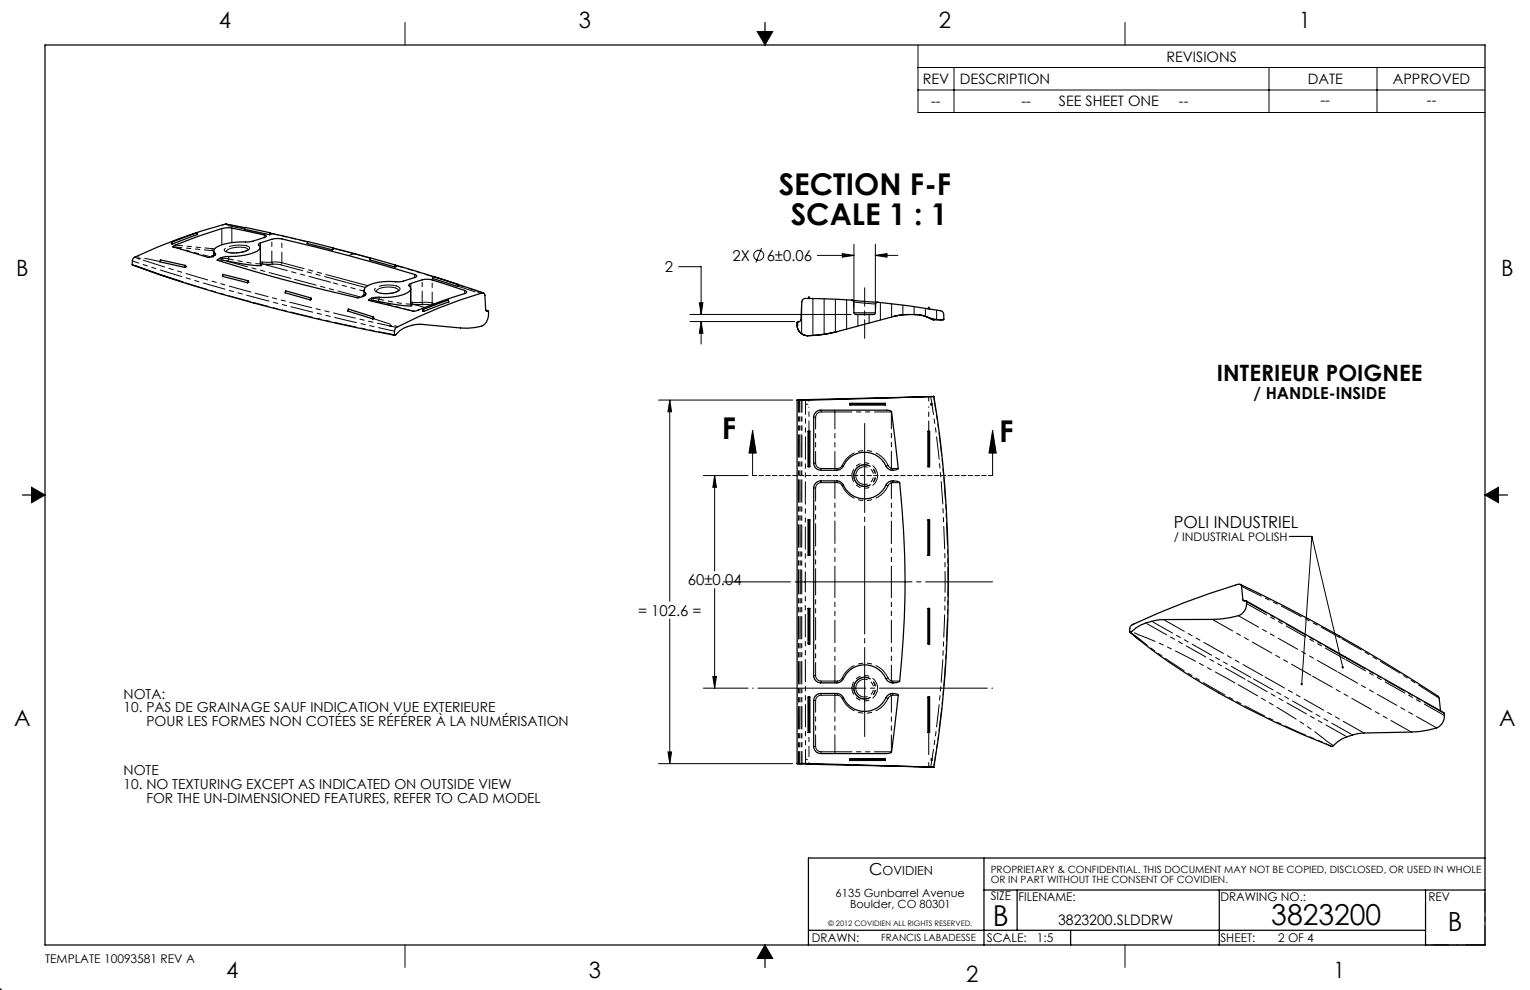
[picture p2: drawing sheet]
<svg xmlns="http://www.w3.org/2000/svg" width="432mm" height="279mm" viewBox="0 0 432 279" stroke-linecap="round" stroke-linejoin="round" font-family="sans-serif">
<g fill="none" stroke="#000" stroke-width=".28">
<path d="M114.3 6.3v6.4M213.7 8.9h4.4l-2.2 3.8zM259.1 12.7v19h160M259.1 19h160M269.2 19v12.7M317.5 6.3v6.4M358.1 19v12.7M388.6 19v12.7M259.1 25.4h160M191.5 75.3h6.4v13.4M214.9 70l-1.6 4.1M230.7 72.1h10.3"/>
<path d="M237.7 71.6l3.3 .5-3.3 .5zM241 68.9v18.1M247 72.1l3.3-.5v1zM247 68.9v18.1M247 72.1h6.4M194.7 90.7h29.6M194.7 88.7h45.5M197.4 85.4h1l-.5 3.3zM197.9 90.7v6.4M197.9 90.7l.5 3.3h-1zM226.2 86.2v8M229.4 84.3v10.4"/>
<path d="M232.6 84.3v10.1M235.8 84.5v9.2M238.9 84.6v8.3M242.1 88.7v3.3M245.3 88.7v2.5M248.5 85.4v4.9M251.6 85.7v3.8M254.8 86.1v2.7M258 86.5v2.3M261.2 87v2.3M264.3 87.5v2.7M185.9 112.9h37.8"/>
<path d="M189 112.9l.5 3.3h-1zM189 112.9v56.8M8.9 137.5l3.8 2.2-3.8 2.2zM198.5 134.2h12.6M201.7 134.2v26.9M201.7 134.2l.5 3.3h-1zM212.4 121.5l1 6.4h-2zM212.4 121.5v12.7M280.1 121.5l1 6.4h-2zM280.1 121.5v12.7M419.1 139.7l3.8-2.2v4.4zM363.9 151.4h6.3"/>
<path d="M370.2 151.4l-2.8 41.6M370.2 151.4l8.8 36.9M189 174.7v40.8M201.7 166.1v28.1M198.5 194.2h12.6M201.2 190.9h1l-.5 3.3zM185.9 215.5h37.8M188.5 212.2h1l-.5 3.3zM-.1 279.4h.6M0 279.4h.1M0 278.9v.5M.4 279l-.4 .4"/>
<path d="M114.3 266.7v6.3M215.9 266.7l2.2 3.8h-4.4zM317.5 266.7v6.3"/>
<circle cx="214.1" cy="72.1" r="1.41"/>
</g>
<g fill="none" stroke="#000" stroke-width=".35">
<path d="M12.7 12.7h406.4v254h-406.4zM215.9 6.3v6.4M38.4 75l13.3 4.6M39 73h.2M48.5 68.4l7.1-2.7 .2 .5-7.1 2.7M48.5 68.4l.2 .5M48.5 68.4l-.2 .4 .4 .1M48.8 69.5l.3-.2a102.1 102.1 0 0 1 14.7-5l1.6 .1 9.2 1.9 .6 .3-.6 .4-4.4 1.3a18.2 18.2 0 0 0-9.3 1.6 .99 .99 0 0 0-.6 .9 .99 .99 0 0 0 .6 .9l-.6 .5-1.5 .5zM52.3 74.9l-7-1.5-.2 .5 7.1 1.6M52.3 74.9l-.1 .6M52.3 74.9l.2 .4-.3 .2M60.1 72.2h-.3"/>
<path d="M60.3 70.8v1.1l-.2 .3M61.3 73.3l1.7-.7 1.3-.2a19.3 19.3 0 0 0 8.1-1.4l.9-.7 .2-.6-.6-.7 .4-.4 4-1.2h2.2a536.8 536.8 0 0 1 37.9 10.2l.2 .4-.3 .2-4.7 1.3a17.4 17.4 0 0 0-8.7 1.1 1.31 1.31 0 0 0-1.1 1 1.31 1.31 0 0 0 .5 1.4l-.6 .5-1.7 .6a459.3 459.3 0 0 1-39.7-10.7zM64.3 73.7l6 1 3.4 .3M69.1 64.3l-5.2-1.1a138.5 138.5 0 0 0-26.2 9.6 2.25 2.25 0 0 0-.4 1.9v.1a485.6 485.6 0 0 0 74.1 19.8M70 79.2l-7.1-1.8-.1 .6 7 1.8M70 79.2l-.2 .6M70 79.2l.2 .4-.4 .2M70 70.5a7.9 7.9 0 0 1-6.2 .5M73.5 69.8l.1 4.9M74.2 74.5l2.8 .1M76.2 65.7l-7-1.5-.2 .5 7.1 1.5M76.2 65.7l-.1 .5"/>
<path d="M76.2 65.7l.2 .4-.3 .1M76.3 65.8l10.5 2.4M93.9 69.9l-7-1.7-.2 .5 7 1.8M93.9 69.9l-.2 .6M93.9 69.9l.2 .5-.4 .1M93.9 70l10.6 2.8M111.6 74.8l-7.1-2-.2 .5 7.1 2M111.6 74.8l-.2 .5M111.6 74.8l.2 .4-.4 .1M111.6 74.8l10.6 3.2M122.2 78l-.2 .6 7.1 2.2M122.2 78l7.1 2.3"/>
<path d="M122.3 78l14.1 4.7M87.7 84.1l-7.1-2-.1 .5 7 2M87.7 84.1l-.2 .5M87.7 84.1l.2 .4-.4 .1M102.7 81.9v1.3l-.5 .4M104 84.6a5 5 0 0 1 4-.6 13.4 13.4 0 0 0 7.3-1.6 1.08 1.08 0 0 0 0-1.9l.5-.4 3.3-1.1 1.9-.2 10.3 3.2a.42 .42 0 0 1 .4 .6 .42 .42 0 0 1-.6 .3l-14.3 4.9-12.8-3zM105.4 89.5l-7.1-2.3-.1 .4-.1 .2 7.1 2.2M105.4 89.5l.1 .3-.3 .2M105.4 89.5l-.2 .5M106.7 85l6.1 1.1 3.3 .2M110.1 92l.2 .1M111.7 92.6a126 126 0 0 1 24.7-10l.4 .6 .3 4.2a.42 .42 0 0 0 .6 .3h.1a1.99 1.99 0 0 1-.1 2l-.7 1.5-.7 .7a14.7 14.7 0 0 1-6.3 .7l-11-1.1a9.3 9.3 0 0 0-7.6 3.1v-1.5z"/>
<path d="M112.4 82a6.9 6.9 0 0 1-6.2 .2v.1M115.9 81.5l.1 4.5M116.7 85.9h2.7M119.4 87.4l7.1-2.7 .2 .5-7.1 2.7M119.4 87.4l.2 .5M119.4 87.4l-.1 .4 .3 .1M129.3 80.3l.2 .4-.4 .1M129.3 80.3l-.2 .5M137.1 87.5l.6 .2M225 91.1a3.1 3.1 0 0 0 2.8 3.6M225.1 90.8l-.1 .3M228.1 84.2l.2-.4 .2 .4"/>
<path d="M236.4 93.6a35 35 0 0 1-8.6 1.1M236.4 93.6l-2.8 .6-5.8 .5M240.4 84.7l.5 .5 .1 3.2 .5 .3M240.4 84.7l-13.1-.5a1 1 0 0 0-1 1l-.3 5.2-.3 .3-.6 .1-.1 .3M240.5 84.7l7 .6M241.5 88.7h5M246.5 88.7l.5-.3 .1-2.6 .4-.5a189.1 189.1 0 0 1 18.3 2.5l.4 .5 .2 1.8-.1 .2h-.5M252.3 89.3l-15.9 4.3M256.2 88.8l-3.9 .5M256.2 88.8h2M258.2 88.8a12.4 12.4 0 0 1 5.2 1.5h2.4M258.2 88.8l3 .5a11.7 11.7 0 0 0 4.6 1"/>
<path d="M261.9 87.2l.2-.5 .3 .5M225 112.9v102.6l38.6 1M230.3 116.3l1.3-.5h18.6l1.2 .2 .2 .3 1.9 16a2.57 2.57 0 0 1-4-1.7 6.7 6.7 0 0 0-11.9 1.5l-1.1 .6h-4.9a2 2 0 0 1-2-2v-12.9l.3-1zM239.9 114.1v-.3h4.4h5.6v.3M239.9 114.1v.2h5.5h4.5v-.2M239.9 114.1h10M263 113.8v.3M263.5 111.9l-38.5 1M263.6 111.9l-38.6 1M263.6 111.9a334.8 334.8 0 0 1 0 104.6M263.6 111.9h-.1M6.4 139.7h6.3"/>
<path d="M228.1 121.7h.5v10h-.5zM228.3 121.7v10M230.1 136.5l1.1-.7 5-.1a2.6 2.6 0 0 1 2.3 2.2 6.7 6.7 0 0 0 11.9-1.6 3.2 3.2 0 0 1 3.5-.2 250 250 0 0 1-.1 56.2 2.93 2.93 0 0 1-4.3-1.7 6.7 6.7 0 0 0-11.9 1.5l-1.1 .6h-4.9a2 2 0 0 1-2-2v-53zM261.9 121.7h.5v10h-.5zM262.1 121.7v10M419.1 139.7h6.4M228.3 146.7h.3v8.1v1.9h-.3M228.3 146.7h-.2v5.7v4.3h.2M228.3 146.7v10M262.1 146.7h.3v4.6v5.4h-.3M262.1 146.7h-.2v8.9v1.1h.2M262.1 146.7v10"/>
<path d="M228.3 171.7h-.2v10h.2M228.3 171.7h.3v10h-.3M228.3 171.7v10M262.1 171.7h.3v10h-.3M262.1 171.7h-.2v1.3v8.7h.2M262.1 171.7v10M319.2 178.6l2.5 2.1M319.2 176.5a197.4 197.4 0 0 1 30.6-11.6l.6 .5 .4 3.9a.53 .53 0 0 0 .8 .2l.1 .1a3.5 3.5 0 0 1-2.2 4.2l-4.9 .9-16.2 .2a14.1 14.1 0 0 0-9.5 3.6l-.1-.2a1.86 1.86 0 0 1 .4-1.8zM350 164.9a422.2 422.2 0 0 1 27.9 14.5M351.7 169.5l55.8 31.7a3.6 3.6 0 0 1-2 4.2l-4.8 1-15.7 .5a13.8 13.8 0 0 0-9.1 3.8 213.1 213.1 0 0 1-54.1-29.9l-2.8-2.3M377.9 179.5a445.9 445.9 0 0 1 28.1 17.1l.6 4M228.1 196.7h.5v10h-.5z"/>
<path d="M228.3 196.7v10M230.1 196.5l1.1-.7 5-.1a2.6 2.6 0 0 1 2.3 2.2 6.7 6.7 0 0 0 11.9-1.6 2.62 2.62 0 0 1 3-.2l-1.8 16.2-1.4 .4h-18.6a2 2 0 0 1-2-2v-13zM261.9 196.7h.5v10h-.5zM262.1 196.7v10M225 215.5l38.5 1M239.9 214.4v.2h10v-.2M239.9 214.4v-.3h5h5v.3M239.9 214.4h10M263 214.4v.2M263.5 216.5h.1M277.7 242.2v24.5M277.7 251.2h141.4"/>
<path d="M287.1 251.2v11.4M344.1 251.2v15.5M402.3 251.2v15.5M419.1 242.2h-190.9v24.5M215.9 266.7v6.3M228.2 262.6h174.1M302.2 262.6v4.2"/>
</g>
<path d="M402.3 266.7h16.8" fill="none" stroke="#000" stroke-width=".28" stroke-dasharray="30.5 1.3 1.3 1.3" stroke-dashoffset="24"/>
<path d="M419.1 252.1v14.6M404.5 266.7h14.6" fill="none" stroke="#000" stroke-width=".28" stroke-dasharray="30.5 1.3 1.3 1.3" stroke-dashoffset="25.1"/>
<path d="M213.7 8.9l2.2 3.8v-3.8zM215.9 8.9v3.8l2.2-3.8zM419.1 139.7h3.8v-2.2zM419.1 139.7l3.8 2.2v-2.2zM215.9 266.7v3.8h2.2zM215.9 266.7l-2.2 3.8h2.2zM8.9 139.7v2.2l3.8-2.2zM8.9 137.5v2.2h3.8z" fill-rule="evenodd" fill="#000"/>
<path d="M212.4 134.2h67.7" fill="none" stroke="#000" stroke-width=".28" stroke-dasharray="1.3 .6" stroke-dashoffset=".1"/>
<path d="M212.4 194.2h67.7" fill="none" stroke="#000" stroke-width=".28" stroke-dasharray="30.5 1.3 1.3 1.3" stroke-dashoffset="-1.5"/>
<path d="M244 119.5v88.4" fill="none" stroke="#000" stroke-width=".28" stroke-dasharray="30.5 1.3 1.3 1.3" stroke-dashoffset="5.4"/>
<path d="M204.2 164.2h75.9" fill="none" stroke="#000" stroke-width=".28" stroke-dasharray="30.5 1.3 1.3 1.3" stroke-dashoffset="11.6"/>
<path d="M244 95.5v-14.3" fill="none" stroke="#000" stroke-width=".28" stroke-dasharray="30.5 1.3 1.3 1.3" stroke-dashoffset="25.3"/>
<g fill="#000">
<path d="M224.9 90.8a.2 .2 0 0 1 .4 0 .2 .2 0 0 1-.4 0zM258 88.8a.2 .2 0 0 1 .4 0 .2 .2 0 0 1-.4 0zM227.6 94.7a.2 .2 0 0 1 .4 0 .2 .2 0 0 1-.4 0zM224.8 91.7a.17 .17 0 0 1 .3 0 .17 .17 0 0 1-.3 0zM236.2 93.6a.2 .2 0 0 1 .4 0 .2 .2 0 0 1-.4 0zM224.8 91.1a.17 .17 0 0 1 .3 0 .17 .17 0 0 1-.3 0zM256.1 88.8a.17 .17 0 0 1 .3 0 .17 .17 0 0 1-.3 0zM252.2 89.3a.17 .17 0 0 1 .3 0 .17 .17 0 0 1-.3 0z"/>
<path d="M189 112.9l.5 3.3h-1zM188.5 212.2h1l-.5 3.3zM237.7 71.6l3.3 .5-3.3 .5zM247 72.1l3.3-.5v1zM197.9 90.7l.5 3.3h-1zM197.4 85.4h1l-.5 3.3z"/>
<path d="M201.7 134.2l.5 3.3h-1zM201.2 190.9h1l-.5 3.3z"/>
<path d="M212.4 121.5l1 6.4h-2zM280.1 121.5l1 6.4h-2z"/>
<path d="M367.1 192.8l-.1 .3 .4 .3v-.4v.4a.34 .34 0 0 0 .3-.5 .34 .34 0 0 0-.6-.1zM378.7 188.1l.1 .5 .2 .1v-.4v.4l.2-.2v-.4z"/>
</g>
<g fill="none" stroke="#000" stroke-width=".28" stroke-dasharray="6.3 1.3 1.3 1.3 1.3 1.3">
<path d="M37.3 74.6l1.1 .4M38.4 72.4l.9 .2M39.1 73l-1.1-.4M39.1 73h-.1M39.2 72.9l.4 .1M39.2 72.9l-.1 .1M39.2 73l.2 .1M39.4 73.1l.2-.1M40.8 72.9l4.3 .9M48.9 69.7h-.1M48.9 69.7l-.1-.1M59.9 70.2h.7"/>
<path d="M60.1 70.8l-.2-.6M60.2 72.6l-.4-.4M60.3 71.8l.5 .2M60.3 70.8h-.2M60.8 72v-.5M62.2 72.8h.2M62.4 72.8h.5M62.4 72.8v-.1M62.6 69.1v-4.6M62.7 73.4h-1.4M62.7 73.4l-.3-.6M62.9 72.8l1.6 .3"/>
<path d="M63 63.4l.2 .1M63 73.5l-.3-.1M63 73.5l-.1-.7M63.7 63.2l.8 .2M63.8 71a3.5 3.5 0 0 1 3.3-1.2l2 .1M64.1 63.5l.4-.1M64.3 73.7l-1.3-.2M64.3 73.7l.2-.6M64.3 63.7l4.7 .9M64.5 63.4l4.6 .9M64.5 73.1v-.7M65.4 68.5v-4.1"/>
<path d="M69.1 69.9l.8 .3 .1 .3M73.4 74.6l.5 .3-.2 .1M73.5 73.9v-5.4M73.5 73.9l.5 .1M73.8 74.5h-.2M73.8 74.5l-.3-.6M74 74h2.7M74.2 74.5h-.4M74.2 74.5l-.2-.5M74.6 67v-.7M76.7 74l2.8 .1M77 74.6l-.3-.6"/>
<path d="M79.2 74.7l-2.2-.1M79.2 74.7l.3-.6M94 70.1l6 1.5M98.3 72.1l1.7-.5M98.3 79.2l5.5 1.4M100 71.6h.2M104.5 72.9l-4.5-1.3M117 78.3v-.8M102.3 83.8l-.1-.2M102.7 83.2l.5 .2M103.1 81.1l-5.2-1.4M103.2 83.2v-.5"/>
<path d="M104.8 84.2h.1M104.8 84.2h.5M105.1 84.8h-1.1M105.1 84.8l-.3-.6M105.3 84.2l1.7 .2M105.4 89.9l4.8 1.6M105.5 84.8h-.4M105.5 84.8l-.2-.6M106.7 85l-1.2-.2M106.7 85l.3-.6M107 84.4v-.5M110.1 92h-.1"/>
<path d="M110.2 91.9l.3 .1M110.2 91.9l-.2 .1M110.3 92.1h.1M110.3 92.1l.2-.1M110.3 92.1l1.6 .3M111.4 91.9l.9 .3M111.5 81.3l-.2-.1a5.9 5.9 0 0 0-5 .8l-.1 .3M112.4 82l-.2-.4-.7-.3M115.9 85.9l.4 .3-.2 .1M115.9 85.3v-5.3M115.9 85.3h.5M116.2 85.9l-.3-.1"/>
<path d="M116.2 85.9l-.3-.6M116.4 85.3h2.7M116.6 87.8h.1M116.7 85.9h-.5M116.7 85.9l3.2 .9M116.7 85.9l-.3-.6M116.7 87.8h.1M119.1 85.3l2.9 .2M119.4 85.9l-.3-.6M121.6 86.1l-2.2-.2M121.6 86.1l.4-.6M122 85.5l.7 .2"/>
<path d="M129.3 80.8l4.8 1.6M131.1 82.9v-.9M134.9 82.5l.5-.1M135.3 82.8h.2M136.2 82.7l-.8-.3M137.1 87.6l.5 .1M137.2 87.7l.2 .1M241 88.3h6M247.1 85.8l-6.2-.6M261.6 89.4l1.3 .7M227.3 113v1.1M228 114.1h-.7"/>
<path d="M228.3 113.2v-.3M230.2 117.8h-.6M231.7 116.3l-.1-.5M231.7 116.3a1.52 1.52 0 0 0-1.5 1.5M235.6 116.3l-.1-.5M235.6 116.3h-3.9M251.6 116.3v-.2M251.6 116.3h.1M262.1 113.2v-1.2M262.7 114.3v-.5M262.7 114.3h.3M263 113.8l-.3-1.9"/>
<path d="M263 113.8h-.3M263 114.1v.2M263 113.8h.1M230.2 130.7a1.51 1.51 0 0 0 1.5 1.5M230.2 130.7h-.6M230.2 137.7h-.6M231.7 136.2l-.1-.5M231.7 132.2h3.9M231.7 132.2l-.1 .5M231.7 136.2a1.52 1.52 0 0 0-1.5 1.5M235.6 132.2h.7M235.6 136.2l-.1-.5"/>
<path d="M235.6 132.2l-.1 .5M235.6 136.2h-3.9M236.3 136.2h-.7M236.3 132.2l.8-.2 .6-.7M236.3 136.2l-.1-.5M236.3 132.2l-.1 .5M237.7 131.3l.3 .2M237.7 137.1l.3-.2M237.7 137.1l-.6-.6-.8-.3M250.6 137.1l-.6-.2M250.6 131.3l1 .9M250.6 131.3l-.6 .2"/>
<path d="M251.6 136.3l-.3-.5M251.6 132.2h.4M251.6 132.2l-.3 .4M251.6 136.3l-1 .8M252 136.2l-.4 .1M252 136.2l-.1-.5M252 132.2l-.1 .5M252 132.2h1.5M253.9 136.2h-1.9M225.4 164.2h-.4M227.3 164.2h-1M267.6 164.2h.1"/>
<path d="M350.8 169.3l.5 .3M351.3 169.7l-.1-.1M230.2 190.7a1.51 1.51 0 0 0 1.5 1.5M230.2 190.7h-.6M230.2 197.7h-.6M231.7 196.2l-.1-.5M231.7 192.2h3.9M231.7 192.2l-.1 .5M231.7 196.2a1.52 1.52 0 0 0-1.5 1.5M235.6 192.2h.7M235.6 192.2l-.1 .5M235.6 196.2l-.1-.5"/>
<path d="M235.6 196.2h-3.9M236.3 192.2l.8-.2 .6-.7M236.3 196.2h-.7M236.3 192.2l-.1 .5M236.3 196.2l-.1-.5M237.7 197.1l.3-.2M237.7 191.3l.3 .2M237.7 197.1l-.6-.6-.8-.3M250.6 197.1l-.6-.2M250.6 191.3l1 .9M250.6 191.3l-.6 .2M251.6 196.3l-.3-.5"/>
<path d="M251.6 192.2h.4M251.6 192.2l-.3 .4M251.6 196.3l-1 .8M252 192.2l-.1 .5M252 192.2h1.9M252 196.2l-.1-.5M252 196.2l-.4 .1M253.5 196.2h-1.5M227.3 215.5v-1.1M227.9 214.4h-.6M228.3 215.5v-.3M230.2 210.7a1.51 1.51 0 0 0 1.5 1.5"/>
<path d="M230.2 210.7h-.6M231.7 212.2h3.9M231.7 212.2l-.1 .5M235.6 212.2l-.1 .5M251.6 212.2h.1M251.6 212.2v.1M262.1 216.5v-1.3M262.1 213v-6.3M262.8 214.6v-.5M262.8 214.6h.2M263 214.6l-.3 1.9M263 214.6h.1"/>
<path d="M263 214.4v-.3M263 214.1h-.2"/>
</g>
<path d="M240.4 134.2a3.6 3.6 0 0 1 5.3-3.2 3.6 3.6 0 0 1 .4 6.2 3.6 3.6 0 0 1-5.6-2.6l-.1-.4M240.4 194.2a3.6 3.6 0 0 0 5.3 3.2 3.6 3.6 0 0 0 .4-6.2 3.6 3.6 0 0 0-5.6 2.6l-.1 .4" fill="none" stroke="#000" stroke-width=".28" stroke-dasharray="6.3 1.3 1.3 1.3 1.3 1.3" stroke-dashoffset="4.6"/>
<path d="M227.3 114.1v50.1M227.3 214.4v-50.2" fill="none" stroke="#000" stroke-width=".28" stroke-dasharray="6.3 1.3 1.3 1.3 1.3 1.3" stroke-dashoffset="3.5"/>
<path d="M79.5 74.1v-6.7M228.3 121.7v-6.8M262.1 121.7v-6.9M266.7 164.2a315.6 315.6 0 0 1-3.7 50.2M266.7 164.2a315.6 315.6 0 0 0-3.7-50.1M228.3 213.6v-6.9" fill="none" stroke="#000" stroke-width=".28" stroke-dasharray="6.3 1.3 1.3 1.3 1.3 1.3" stroke-dashoffset="3.4"/>
<path d="M230.2 117.8v12.9M226.3 164.2v-51.2M226.3 164.2v51.3M230.2 197.7v13" fill="none" stroke="#000" stroke-width=".28" stroke-dasharray="6.3 1.3 1.3 1.3 1.3 1.3" stroke-dashoffset="3"/>
<path d="M235.6 164.2v28M235.6 164.2v-28M251.6 164.2v-27.9M251.6 164.2v28" fill="none" stroke="#000" stroke-width=".28" stroke-dasharray="6.3 1.3 1.3 1.3 1.3 1.3" stroke-dashoffset="1.9"/>
<path d="M79.5 74.1l18.8 5.1M97.9 79.7l-18.7-5M240.9 134.2a3.1 3.1 0 0 0 4.6 2.8 3.1 3.1 0 0 0 .3-5.4 3.1 3.1 0 0 0-4.9 2.3v.3M240.9 194.2a3.1 3.1 0 0 1 4.6-2.7 3.1 3.1 0 0 1 .3 5.3 3.1 3.1 0 0 1-4.9-2.2v-.4M349.3 193.1l1.6 1a204.2 204.2 0 0 1 25.4 16.3M377.5 189.6l-28-15.8M377.5 189.6l28 15.8M379.7 185.6l-27.9-15.8M379.7 185.6l27.9 15.8M379.7 186.1l-27.9-15.8M379.7 186.1l27.9 15.8" fill="none" stroke="#000" stroke-width=".28" stroke-dasharray="6.3 1.3 1.3 1.3 1.3 1.3" stroke-dashoffset="-.2"/>
<path d="M226.1 112.9l-.1 51.3M225.4 164.2v-51.3M225.4 164.2v51.3M225.5 164.2l.1-51.3M225.5 164.2l.1 51.3M226.1 215.5l-.1-51.3" fill="none" stroke="#000" stroke-width=".28" stroke-dasharray="6.3 1.3 1.3 1.3 1.3 1.3" stroke-dashoffset="2.9"/>
<path d="M241 134.2a3 3 0 0 1 4.3-2.7 3 3 0 0 1 .6 5.1 3 3 0 0 1-4.8-1.7l-.1-.7M241 194.2a3 3 0 0 0 4.3 2.7 3 3 0 0 0 .6-5 3 3 0 0 0-4.8 1.6l-.1 .7" fill="none" stroke="#000" stroke-width=".28" stroke-dasharray="6.3 1.3 1.3 1.3 1.3 1.3" stroke-dashoffset=".1"/>
<path d="M69.4 69.3l-1.7-.1a6.4 6.4 0 0 0-4.4 1.2 1.7 1.7 0 0 0 2 1 9 9 0 0 0 5-1l.2-.4-.2-.3-.9-.4M251.6 116.3h-16M241.5 134.2a2.52 2.52 0 0 0 3.6 2.3 2.52 2.52 0 0 0 .5-4.2 2.52 2.52 0 0 0-4 1.3l-.1 .6M251.6 132.2v-15.9M241.5 194.2a2.52 2.52 0 0 1 3.6-2.3 2.52 2.52 0 0 1 .5 4.2 2.52 2.52 0 0 1-4-1.2l-.1-.7M251.6 196.3v15.9M235.6 212.2h16" fill="none" stroke="#000" stroke-width=".28" stroke-dasharray="6.3 1.3 1.3 1.3 1.3 1.3" stroke-dashoffset="1.6"/>
<path d="M237.7 131.3a7.1 7.1 0 0 1 6.5-4.2 7.1 7.1 0 0 1 6.4 4.2M250.6 137.1a7.1 7.1 0 0 1-6.4 4.2 7.1 7.1 0 0 1-6.5-4.2M237.7 191.3a7.1 7.1 0 0 1 6.5-4.2 7.1 7.1 0 0 1 6.4 4.2M250.6 197.1a7.1 7.1 0 0 1-6.4 4.2 7.1 7.1 0 0 1-6.5-4.2" fill="none" stroke="#000" stroke-width=".28" stroke-dasharray="6.3 1.3 1.3 1.3 1.3 1.3" stroke-dashoffset="1.4"/>
<path d="M263.5 111.9a314.1 314.1 0 0 1 4.1 52.3M263.5 216.5a314.1 314.1 0 0 0 4.1-52.3" fill="none" stroke="#000" stroke-width=".28" stroke-dasharray="6.3 1.3 1.3 1.3 1.3 1.3" stroke-dashoffset="2.3"/>
<path d="M111.9 80.7l.9 .6 .1 .4a6.6 6.6 0 0 1-6.4 .8l-.8-.6 .1-.4a7.1 7.1 0 0 1 6.1-.8M235.6 132.2v-15.9M235.6 196.2v16" fill="none" stroke="#000" stroke-width=".28" stroke-dasharray="6.3 1.3 1.3 1.3 1.3 1.3" stroke-dashoffset="1.5"/>
<path d="M72 82.8l16.1 4.1 22 5.1M230.2 137.7v26.5M230.2 164.2v26.5" fill="none" stroke="#000" stroke-width=".28" stroke-dasharray="6.3 1.3 1.3 1.3 1.3 1.3" stroke-dashoffset="2.6"/>
<path d="M76.7 74v-6.5M119.1 85.3v-6.3M135.4 82.4l-6.1-2" fill="none" stroke="#000" stroke-width=".28" stroke-dasharray="6.3 1.3 1.3 1.3 1.3 1.3" stroke-dashoffset="3.2"/>
<path d="M59.5 72.5l-10.6-2.8M122.2 78.1l-10.6-3.2" fill="none" stroke="#000" stroke-width=".28" stroke-dasharray="6.3 1.3 1.3 1.3 1.3 1.3" stroke-dashoffset="4"/>
<path d="M111.3 93.5l-23.7-5.5-16.1-4.2" fill="none" stroke="#000" stroke-width=".28" stroke-dasharray="6.3 1.3 1.3 1.3 1.3 1.3" stroke-dashoffset="1.7"/>
<path d="M111.3 94.5a555.7 555.7 0 0 1-39.9-9.2" fill="none" stroke="#000" stroke-width=".28" stroke-dasharray="6.3 1.3 1.3 1.3 1.3 1.3" stroke-dashoffset="1.8"/>
<path d="M105.5 84.8l11.2 3" fill="none" stroke="#000" stroke-width=".28" stroke-dasharray="6.3 1.3 1.3 1.3 1.3 1.3" stroke-dashoffset="3.7"/>
<path d="M64.5 73.1l3.5 .7a18 18 0 0 0 5.5 .6M94 79.8l8.7 2.4M107 84.4l3.4 .7a18 18 0 0 0 5.5 .6M375.5 210.5l-15.1-6.7-15.9-8.3" fill="none" stroke="#000" stroke-width=".28" stroke-dasharray="6.3 1.3 1.3 1.3 1.3 1.3" stroke-dashoffset="5"/>
<path d="M82.8 78.7l19.1 5.2M370.2 190.7l-28.1-15.9M370.2 190.7l28.1 15.9" fill="none" stroke="#000" stroke-width=".28" stroke-dasharray="6.3 1.3 1.3 1.3 1.3 1.3" stroke-dashoffset="-.3"/>
<path d="M82.8 78.7l-19.8-5.2M94 79.8l-19.8-5.3" fill="none" stroke="#000" stroke-width=".28" stroke-dasharray="6.3 1.3 1.3 1.3 1.3 1.3" stroke-dashoffset="-.7"/>
<path d="M122 85.5v-6.5" fill="none" stroke="#000" stroke-width=".28" stroke-dasharray="6.3 1.3 1.3 1.3 1.3 1.3" stroke-dashoffset="3.3"/>
<path d="M76.3 65.9l10.5 2.4" fill="none" stroke="#000" stroke-width=".28" stroke-dasharray="6.3 1.3 1.3 1.3 1.3 1.3" stroke-dashoffset="4.1"/>
<path d="M72 82.8l-15.1-4.3-17.7-5.5" fill="none" stroke="#000" stroke-width=".28" stroke-dasharray="6.3 1.3 1.3 1.3 1.3 1.3" stroke-dashoffset="-1.2"/>
<path d="M37.4 73.7l18.9 5.9 15.2 4.2" fill="none" stroke="#000" stroke-width=".28" stroke-dasharray="6.3 1.3 1.3 1.3 1.3 1.3" stroke-dashoffset="4.4"/>
<path d="M51.7 79.6l19.7 5.7M349.3 193.1a245.5 245.5 0 0 0-29.9-14.9" fill="none" stroke="#000" stroke-width=".28" stroke-dasharray="6.3 1.3 1.3 1.3 1.3 1.3" stroke-dashoffset="-.8"/>
<path d="M60.1 70.8l-11.2-1.1" fill="none" stroke="#000" stroke-width=".28" stroke-dasharray="6.3 1.3 1.3 1.3 1.3 1.3" stroke-dashoffset="3.9"/>
<path d="M49.5 69.2l10.4 1" fill="none" stroke="#000" stroke-width=".28" stroke-dasharray="6.3 1.3 1.3 1.3 1.3 1.3" stroke-dashoffset="4.3"/>
<path d="M378.3 180a436.3 436.3 0 0 0-27.9-14.5" fill="none" stroke="#000" stroke-width=".28" stroke-dasharray="6.3 1.3 1.3 1.3 1.3 1.3" stroke-dashoffset=".2"/>
<path d="M351.7 191.9l28.4 16M351.7 191.9l-28.3-16.1M353.4 191.4l-28.4-16M353.4 191.4l28.3 16M356.7 190.9l28.3 16M356.7 190.9l-28.3-16" fill="none" stroke="#000" stroke-width=".28" stroke-dasharray="6.3 1.3 1.3 1.3 1.3 1.3" stroke-dashoffset="-.4"/>
<path d="M319.3 178.7l10.9 8 7.5 4.8 6.8 4" fill="none" stroke="#000" stroke-width=".28" stroke-dasharray="6.3 1.3 1.3 1.3 1.3 1.3" stroke-dashoffset=".7"/>
<path d="M378.3 180a494.5 494.5 0 0 1 27.9 17" fill="none" stroke="#000" stroke-width=".28" stroke-dasharray="6.3 1.3 1.3 1.3 1.3 1.3" stroke-dashoffset="-.5"/>
<g font-size="8.5">
<text x="219.8" y="55.1">SECTION F-F</text>
<text x="223.2" y="63.5">SCALE 1 : 1</text>
<text x="203.7" y="124">F</text>
<text x="282" y="124.6">F</text>
</g>
<g font-size="8.1">
<text x="280.2" y="261.4">B</text>
<text x="358.8" y="261.2">3823200</text>
</g>
<text font-size="7.5" x="408.6" y="262.8">B</text>
<g font-size="6.3">
<text x="61.8" y="8">4</text>
<text x="163.4" y="8">3</text>
<text x="265" y="8">2</text>
<text x="366.7" y="8">1</text>
<text x="4.6" y="77.9">B</text>
<text x="423.7" y="77.9">B</text>
<text x="343.5" y="107.6">INTERIEUR POIGNEE</text>
<text x="4" y="204.9">A</text>
<text x="423.1" y="204.8">A</text>
<text x="63.9" y="276.1">4</text>
<text x="166.2" y="276.1">3</text>
<text x="272.7" y="277.1">2</text>
<text x="376.3" y="276.1">1</text>
</g>
<g font-size="4.7">
<text x="353.8" y="112.5">/ HANDLE-INSIDE</text>
<text x="331.3" y="148.9">POLI INDUSTRIEL</text>
<text x="245.3" y="246.8">C</text>
</g>
<g font-size="4.2">
<text x="187.6" y="76.9">2</text>
<text x="206.7" y="73.6">2X</text>
<text x="216.4" y="73.7">6±0.06</text>
<text x="194.2" y="165.2">60±0.04</text>
<text x="180.1" y="173.8">= 102.6 =</text>
</g>
<g font-size="4.1">
<text x="329.2" y="17.5">REVISIONS</text>
<text x="260.4" y="23.8">REV</text>
<text x="270.9" y="23.7">DESCRIPTION</text>
<text x="369.1" y="23.7">DATE</text>
<text x="393.1" y="23.7">APPROVED</text>
<text x="262.8" y="29.8">--</text>
<text x="288.3" y="29.8">--</text>
<text x="298.9" y="29.8">SEE SHEET ONE</text>
<text x="332.7" y="29.8">--</text>
<text x="372.6" y="29.8">--</text>
<text x="402.7" y="29.7">--</text>
<text x="298.6" y="261.1">3823200.SLDDRW</text>
</g>
<g font-size="3.9">
<text x="34.9" y="197.1">NOTA:</text>
<text x="34.9" y="201">10. PAS DE GRAINAGE SAUF INDICATION VUE EXTERIEURE</text>
<text x="41.3" y="204.9">POUR LES FORMES NON COTÉES SE RÉFÉRER À LA NUMÉRISATION</text>
<text x="34.9" y="218.8">NOTE</text>
<text x="34.9" y="222.7">10. NO TEXTURING EXCEPT AS INDICATED ON OUTSIDE VIEW</text>
<text x="41.3" y="226.5">FOR THE UN-DIMENSIONED FEATURES, REFER TO CAD MODEL</text>
</g>
<text font-size="3.5" x="249.1" y="246.8">OVIDIEN</text>
<g font-size="3.4">
<text x="279.6" y="254.1">SIZE</text>
<text x="287.4" y="254.1">FILENAME:</text>
<text x="344.4" y="254.1">DRAWING NO.:</text>
<text x="403.2" y="254.2">REV</text>
<text x="229.1" y="265.8">DRAWN:</text>
<text x="278.5" y="265.9">SCALE:</text>
<text x="292.6" y="265.9">1:5</text>
<text x="344.4" y="265.8">SHEET:</text>
<text x="360.7" y="265.8">2 OF 4</text>
<text x="12.7" y="271.7">TEMPLATE 10093581 REV A</text>
</g>
<text font-size="3.3" x="331.3" y="152.7">/ INDUSTRIAL POLISH</text>
<g font-size="3.2">
<text x="235.8" y="253.1">6135 Gunbarrel Avenue</text>
<text x="239.9" y="256.3">Boulder, CO 80301</text>
</g>
<g font-size="2.8">
<text x="279.6" y="246.3">PROPRIETARY &amp; CONFIDENTIAL. THIS DOCUMENT MAY NOT BE COPIED, DISCLOSED, OR USED IN WHOLE</text>
<text x="279.6" y="249.2">OR IN PART WITHOUT THE CONSENT OF COVIDIEN.</text>
<text x="248.7" y="265.7">FRANCIS LABADESSE</text>
</g>
<text font-size="2.1" x="233.7" y="261.5">© 2012 COVIDIEN ALL RIGHTS RESERVED.</text>
</svg>
